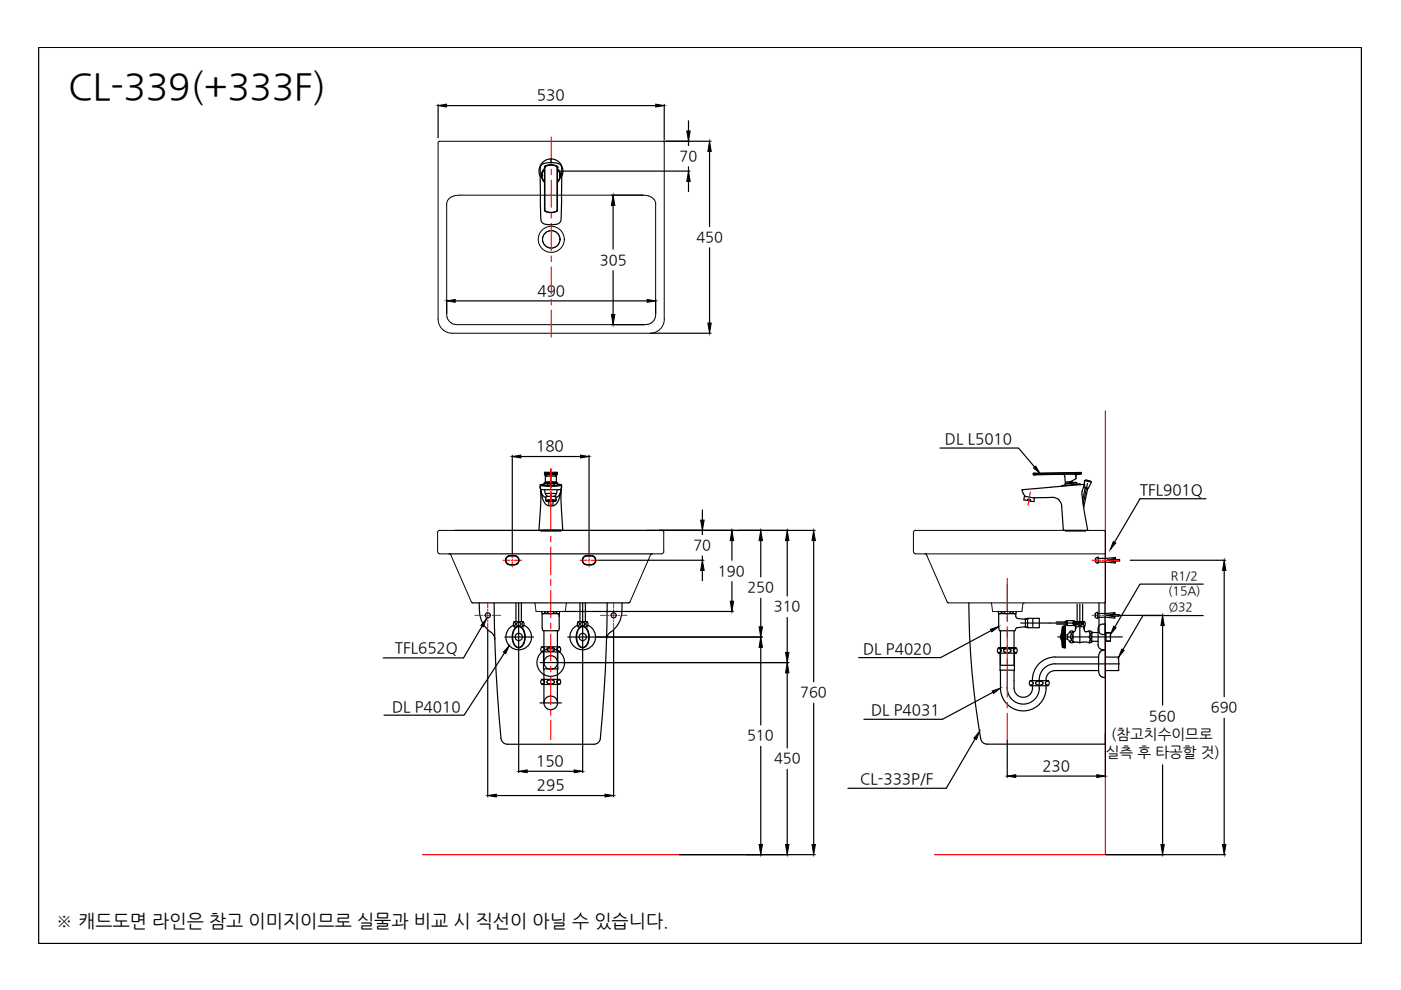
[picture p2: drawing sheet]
<svg xmlns="http://www.w3.org/2000/svg" width="297mm" height="210mm" viewBox="0 0 297 210" stroke-linecap="round" stroke-linejoin="round" font-family="sans-serif">
<!-- layer: 7 -->
<g fill="none" stroke="#000" stroke-width=".25">
<path d="M229.9 101.9l.1 1.5M229.9 101.9l1.5 .3M230 103.4l.6 .2M230 103.4l-.5 2.7M230.2 103.5l.4 .1M230.2 101.8l1 .2 .2 .2M230.2 101.8h.1M230.2 101.8l-.3 .1M230.6 102.5l-1 4.4M230.6 103.6l-.8 4.1M231.4 102.2l-.7 1.3M234.4 112.6v15"/>
<path d="M205.4 127.8a165.6 165.6 0 0 0 2.6 29.2 1.37 1.37 0 0 0 1.3 .8h25.1v-23.3h-.7a.77 .77 0 0 1-.7-.7v-6M234.3 127.8v6.7"/>
</g>
<!-- layer: 0 -->
<g fill="none" stroke="#000" stroke-width=".25">
<path d="M92.9 22.1v7.1M94.7 22.4h44.3M118.6 36.3h27.7M140.7 30h10.1M140.8 22.1v7.5M146 25.6v2.2M146 30v.9M146 35.4v.9M146 38.5v2.1M150.4 32.1v15.9M129.7 41.4h6.6M130 43.6v9.2"/>
<path d="M130 57.4v9.3M150.4 52.6v15.9M94.7 63.5v2.9M96.5 63.8h40.7M129.7 68.8h6.9M138 70.7h12.8M139 63.5v2.9M108.6 96.5v20.7M110.4 96.8h12.7M124.9 96.5v20.6M199.3 95h16.6l3.5 4M95.2 117.4h43.1"/>
<path d="M96.4 112.5h76.4M114.7 112.6v-.1h4.2v.1M115.2 112.5h.1M126.9 118.8h22.4M148.9 108.1v2.2M148.9 112.5v.9M148.9 117.9v.9M155.2 114.6v4.2M161.3 114.6v7.7M166.9 114.6v11.8M172.5 114.6v30M196.1 117.4l.4 .3"/>
<path d="M225.9 112.5v.1M230.1 112.5v.1M232.3 118.4l.5-.2v1.2l-.4-.1-.2-.3h.2v-.4h-.2zM232.8 118.4l3.7-.2v.3l-1.8 .3 1.8 .3v.3l-3.7-.2M235.6 118.6h1.8v.4h-1.7M239.6 118.8h20.3M100 127.6l.2 .2M100.2 127.8h33.1M101.6 127.8a6.6 6.6 0 0 0 1.9 5.8l1.1 .9 .3 1M104.8 127.8l.4 14.4 1 14.4a1.38 1.38 0 0 0 1.4 1.2h18.3a1.37 1.37 0 0 0 1.4-1.2M107 138.4l-8.6 13.2h-17M119.3 129.6h36.2"/>
<path d="M126.4 135.1h35.2M128.7 127.8l-.4 14.4-1 14.4M131.9 127.8a6.5 6.5 0 0 1-1.9 5.8l-1.1 .9-.3 1M133.5 127.6l-.2 .2M148.9 120.9v2.2M155.2 123.3v4.2M161.3 126.9v6M161.3 137.2v16.5M166.9 130.9v7.4M200.9 127.6l.2 .2M232.2 130l.5-.2v1.3l-.5-.3-.1-.1h.2v-.4h-.2zM232.7 130.1l3.7-.2v.3l-1.8 .3 1.8 .2v.4l-3.7-.2"/>
<path d="M234.4 130.5h12.4M235.5 130.3h1.8v.3h-1.7M246.5 132.6v16.9M259.6 120.9v26.8M119.1 140.5h48.1M161.3 158.2v20.8M166.9 142.7v15.9M172.5 149.1v29.9M213.6 156.9v7.9M234.4 155.3v9.5M259.6 152.3v26.7M166.9 163.1v15.9"/>
<path d="M215.4 164.5h17.1M246.5 162.2v16.8M144 181.2h28.8M234.5 181.2h25.4"/>
<circle cx="103.4" cy="130.5" r=".54"/>
<circle cx="130.1" cy="130.5" r=".54"/>
</g>
<g fill="#000" stroke="#000" stroke-width=".21">
<path d="M92.9 22.4l1.8-.3v.6zM139 22.1l1.8 .3-1.8 .3zM145.6 27.8h.7l-.3 2.2zM146 36.3l.3 2.2h-.7zM150.4 30l.4 2.1h-.7zM130 41.4l.4 2.2h-.8zM94.7 63.8l1.8-.3v.6zM129.6 66.7h.8l-.4 2.1zM137.2 63.5l1.8 .3-1.8 .3zM150.1 68.5h.7l-.4 2.2zM108.6 96.8l1.8-.3v.6zM123.1 96.5l1.8 .3-1.8 .3z"/>
<path d="M219.1 99.2l.5-.4 .9 1.6zM148.6 110.3h.7l-.4 2.2zM155.2 112.5l.3 2.1h-.7zM161.3 112.5l.4 2.1h-.8zM166.9 112.5l.4 2.1h-.8zM172.5 112.5l.4 2.1h-.7zM108 136.9l-.8 1.7-.5-.4zM148.9 118.8l.4 2.1h-.7zM154.8 127.5h.7l-.3 2.1zM161.3 135.1l.4 2.1h-.8zM160.9 132.9h.8l-.4 2.2zM166.5 138.3h.8l-.4 2.2z"/>
<path d="M246.5 130.5l.4 2.1h-.8zM259.6 118.8l.3 2.1h-.7zM166.9 140.5l.4 2.2h-.8zM160.9 179h.8l-.4 2.2zM166.5 179h.8l-.4 2.2zM172.2 179h.7l-.4 2.2zM213.6 164.5l1.8-.2v.5zM232.5 164.3l1.9 .2-1.9 .3zM246.1 179h.8l-.4 2.2zM259.2 179h.7l-.3 2.2z"/>
</g>
<!-- layer: 5 -->
<path d="M8.2 10.1h280.4v189.9h-280.4z" fill="none" stroke="#000" stroke-width=".25"/>
<!-- layer: 1 -->
<path d="M116.8 99.4v3M234.4 87.1v94.1h-36.2M116.8 104.1v3M116.8 103v.6M218.4 104.4l-.4 2.7M89.6 181.2h54.3" fill="none" stroke="#f00" stroke-width=".25"/>
<!-- layer: 3 -->
<g fill="none" stroke="#000" stroke-width=".25">
<path d="M114.9 129.6v.4l.1 .1 .5-.1M115.3 133.7v7.1M115.5 129.6v.4M116.1 129.6v.4h-.6M116.2 130l.6 .1M116.8 130.1h-1.8l.1 3.5v.1h3.3M116.8 130.1h1.5M117.4 129.6v.4M117.4 130l-.6 .1M118 129.6v.4h-.6M118 130l.3 .1 .4-.1M118.2 133.7v7.1"/>
<path d="M118.3 130.1l.3 .1v3l-.2 .5M118.6 129.6v.4M211.7 129.6v.4M211.7 130l.3 .1 .3-.1M211.8 130.1h3.5M211.9 130.1l-.2 .1 .1 2.9 .1 .6M212.1 133.7v7.4h2.9v-7.4M212.3 129.6v.4h.7M213 129.6v.4M213 130l.5 .1M214.2 130h.6M214.2 129.6v.4"/>
<path d="M214.2 130l-.6 .1M214.8 129.6v.4M215.1 130.1h.1M215.3 130.1l.3 .9 1.6 .3 .4-.1M215.3 133.4l-.1 .3h-3.3M215.4 129.6v.4l-.1 .1-.5-.1M215.7 133.1l-.4 .3M216.4 132.1h13.3M217.4 131.3v1.6h.5M217.4 131.3h.5M217.5 131.2h.4v1.9h2.3l.2-.1M217.5 131.2v.1"/>
<path d="M217.5 132.9v.1M217.5 133h.4M217.6 133l-.4-.1-1.5 .2M217.9 131.2l2.3-.1 .2 .1M219 131.3v1.6M220.4 131.2v1.8M224 131.9h2.3M224 132.3h2.3M225.8 132.3l.5 .3M226.1 132.3l.1 .1M226.2 131.8l-.1 .1M226.2 131.8h.1"/>
<path d="M226.2 131.8l.1 .2M226.2 132.3v.1M226.3 131.6h1.2M226.3 131.6l-.5 .3M226.3 132.2l-.1 .1M226.3 132v.2M227.5 131.9h2.2M227.6 131.6l.4 .3M227.6 131.8v.5h2.1M227.6 132.3v.1M227.6 131.8l.1 .1M227.6 131.8h.1"/>
<path d="M227.7 132.3l-.1 .1M228 132.3l-.4 .3h-1.4M229.7 131.9v.4zM118.1 141.7h.1"/>
</g>
<!-- layer: 4 -->
<g fill="none" stroke="#000" stroke-width=".25">
<path d="M114.8 137.2h.1a.48 .48 0 0 1 .5 .6M114.9 137.1h3.7l.2 .4v.4l-.2 .3h-3.7l-.3-.5zM115 138.1h-.2M115.2 138.2v3.6h3.1v-3.6M115.4 137.8l-.4 .3M116 137.5a.76 .76 0 0 0 1.2 .5l.3-.2v-.3M116.2 137.3l-.2 .2M116.2 137.4l.6-.2 .5 .2M117.3 137.3l.2 .2M118.1 137.8l.4 .3M118.5 138.1h.2M118.5 137.2a.43 .43 0 0 0-.4 .6"/>
<path d="M118.7 137.2h-.2M211.6 137.5l.4 .1M211.7 137.4h.4h-.4M211.7 137.4l-.2 .5 .2 .6h3.7l.3-.6-.3-.5M211.8 138.4h-.2M212 138.5v3.6h3.1M212 138.3l-.2 .1M212.1 137.6l.2 .2-.1 .3M212.1 137.4h1.5h-1.5M212.2 138.1l-.1 .2M213.2 137.5h.7M213.3 137.5a.45 .45 0 0 0-.5 .5 .45 .45 0 0 0 .6 .4 .57 .57 0 0 0 .7-.1 .57 .57 0 0 0 .1-.6l-.3-.2"/>
<path d="M214.9 138.1l.2 .2M215 137.4h-1.4h1.4M215.1 138.5v3.6M215.1 138.3l.2 .1M215.3 138.4h.2M215.4 137.4h-.4h.4M215.5 137.5h-.1a.48 .48 0 0 0-.5 .6M232.9 139.3h-9.2a4.8 4.8 0 0 0-4.8 5M232.9 139.2l.1 3.4 .2 .6 .4 .3M233.6 137.9l.8-.1v5.9l-.8-.2M233.6 137.9l-.4 .3-.3 1M234.4 139.3h2.8v2.9h-2.8"/>
<path d="M114.5 149h4.5M114.5 140.5h4.5M114.8 144.1h.2M114.9 144h3.7l.3 .6-.3 .5h-3.7M114.9 144l-.3 .6 .3 .5M115 144.1l.4 .3M115.3 141.9v7.1a1.45 1.45 0 0 1 2.1-1.3 1.45 1.45 0 0 1 .2 2.5 1.45 1.45 0 0 1-2.3-.9v-.5M115.3 144.8l-.5 .2M115.4 144.4l-.1 .4M116.1 144.3l.5-.2a.58 .58 0 0 1 .7 .1 .58 .58 0 0 1 .1 .6l-.5 .2a.57 .57 0 0 1-.6 0 .57 .57 0 0 1-.2-.7zM116.8 144h.1M118.1 144.4l.1 .4"/>
<path d="M118.2 144.8l.3 .2M118.3 141.8l-.1 7.2M118.5 145h.2M118.5 144.1l-.4 .3M118.7 144.1h-.2M212 142.1l.1 .1M212.1 145.9a4.8 4.8 0 0 0 4.9 4.8 4.8 4.8 0 0 0 4.8-4.8M212.1 142.2v3.7M213.6 145.9a3.4 3.4 0 0 0 3.4 3.4 3.4 3.4 0 0 0 3.4-3.4M215 145.9a1.96 1.96 0 0 0 2 1.9 1.96 1.96 0 0 0 1.9-1.9M215 142.2v3.7M215.1 142.1l-.1 .1"/>
<path d="M218.4 144.4a.49 .49 0 0 1 .7 .4 .49 .49 0 0 1-.7 .5M218.5 144.3h1.8M218.5 144.3l-.3 .5 .3 .6h3.7l.3-.6-.3-.5M218.8 145.4v.1M218.8 145.4l.1 .5M219.6 144.7a.76 .76 0 0 0 1.2 .5l.3-.2v-.3M219.8 144.5l-.2 .2M219.8 144.5l.6-.1 .5 .1M220.3 144.3h.1M220.3 144.2v1.7M220.3 144.3h1.9M220.9 144.5l.2 .2"/>
<path d="M221.7 145l.6 .3M221.7 144.7v.3M221.8 145.4v.5M222.3 144.4l-.6 .3M223.7 140.8h13.6M223.7 140.7a3.4 3.4 0 0 0-3.4 3.5M232.9 142.2h-9.2a1.96 1.96 0 0 0-1.9 2.1"/>
<circle cx="116.8" cy="140.5" r="1.45"/>
<circle cx="116.8" cy="140.5" r="2.93"/>
</g>
<!-- layer: 6 -->
<g fill="none" stroke="#000" stroke-width=".25">
<path d="M107 135.1h6.1M108.9 132.6a2.72 2.72 0 0 0-1.1 4.1 2.72 2.72 0 0 0 4.3 0 2.72 2.72 0 0 0-1-4.1M109 131.9a.4 .4 0 0 1 .3 .4 .4 .4 0 0 1-.4 .4M109.3 133.2a1 1 0 0 1 1-.3 1 1 0 0 1 .7 .9 2.78 2.78 0 0 1-.8 3.4 1.52 1.52 0 0 1-1.5-1.7l.1-1.3zM109.3 133.1a1.15 1.15 0 0 1 1.2-.2 1.15 1.15 0 0 1 .7 1 2.98 2.98 0 0 1-.9 3.4 1.47 1.47 0 0 1-1.7-1.6 3.2 3.2 0 0 1 .7-2.6zM109.4 127.8v4M109.5 132.9h-.5a.92 .92 0 0 1 0-1.1h1.9a.9 .9 0 0 1 0 1.1h-.5M110 127.8v10.4M110.5 127.8v4M111 131.9a.4 .4 0 0 0-.3 .4 .4 .4 0 0 0 .3 .4M120.4 135.1h6.1M122.4 132.6a2.72 2.72 0 0 0-1 4.1 2.72 2.72 0 0 0 4.3 0 2.72 2.72 0 0 0-1.1-4.1"/>
<path d="M122.5 131.9a.4 .4 0 0 1 .4 .4 .4 .4 0 0 1-.4 .4M122.8 133.2a1.01 1.01 0 0 1 1.1-.3 1.01 1.01 0 0 1 .7 .9 2.78 2.78 0 0 1-.8 3.4 1.49 1.49 0 0 1-1.5-1.7l.1-1.3zM122.8 133.1a1.15 1.15 0 0 1 1.3-.2 1.15 1.15 0 0 1 .6 1 2.98 2.98 0 0 1-.8 3.4 1.47 1.47 0 0 1-1.7-1.6 3.2 3.2 0 0 1 .6-2.6zM123 127.8v4M123.1 132.9h-.5a.9 .9 0 0 1 0-1.1h1.9a.88 .88 0 0 1 0 1.1h-.5M123.5 127.8v10.4M124.1 127.8v4M124.6 131.9a.4 .4 0 0 0-.4 .4 .4 .4 0 0 0 .4 .4M224.3 135h13.7M224.8 135l.3 .8M225.1 134.3l-.3 .7M225.3 132.9l-.2 2.2 .2 2.1"/>
<path d="M225.3 132.9v4.3M225.3 137.3h.4M225.4 132.8l-.1 .1M225.4 132.8v4.5v-4.5M225.4 137.1h.3M225.4 137h.3M225.4 137.2h.3M225.4 135.5h.3M225.4 134.6h.3M225.4 135.6h.3M225.4 135.4h.3M225.4 135.3h.3"/>
<path d="M225.4 135.2h.3M225.4 136.1h.3M225.4 136h.3M225.4 135.9h.3M225.4 135.8h.3M225.4 135.7h.3M225.4 136.2h.3M225.4 136.9h.3M225.4 136.8h.3M225.4 136.5h.3M225.4 136.4h.3M225.4 136.3h.3"/>
<path d="M225.4 136.7h.3M225.4 136.6h.3M225.4 133.5h.3M225.4 133.4h.3M225.4 133.3h.3M225.4 133.6h.3M225.4 133.9h.3M225.4 133.7h.3M225.4 133.8h.3M225.4 134h.3M225.4 134.5h.3M225.4 134.7h.3"/>
<path d="M225.4 134.8h.3M225.4 134.9h.3M225.4 135h.3M225.4 135.1h.3M225.4 134.1h.3M225.4 134.2h.3M225.4 134.3h.3M225.4 134.4h.3M225.4 132.8h.3M225.4 132.9h.3M225.4 133h.3M225.4 133.1h.3"/>
<path d="M225.4 133.2h.3M225.7 137.3h.1M225.7 132.7h.2v4.7h-.2zM225.7 132.7l-.3 .1M225.9 135.5h.4M225.9 134.6h.4M226.7 136l.1 .1a.48 .48 0 0 0 .7 .1M226.7 134.1l-.4 .4v1.1l.4 .4M226.8 134l-.1 .1M226.9 136.2l.3-.5 .2 .6M227.1 134.6a.43 .43 0 0 1 .3 .4 .43 .43 0 0 1-.3 .5l-.2-.5zM227.4 133.8l-.2 .5-.3-.5"/>
<path d="M227.5 133.9v2.2M227.5 136.1h.1M227.5 134h.1M227.5 133.9a.48 .48 0 0 0-.7 .1M227.6 136.1h.1M227.6 134h-.1M227.7 133.9l-.1 .1M227.8 136.1l-.3 .1M227.9 136.1h1.7M227.9 131.9a.4 .4 0 0 1 .4 .4 .4 .4 0 0 1-.4 .4M228 132.9v.9l-.4 .2M228 132.9h1.9v.7"/>
<path d="M228.1 132.9l-.1 .3M228.1 133.2l-.1 .2M228.4 128.1v3.7M228.9 128.1v8.3M229.5 128.1v3.7M229.8 132.9l.1 .3M229.8 133.2l.1 .2M229.9 133.6a.74 .74 0 0 0 1.2 .2l.4 .2v2.1M229.9 131.8h-1.9a.9 .9 0 0 0 0 1.1M229.9 131.8a.9 .9 0 0 1 0 1.1M230 131.9a.4 .4 0 0 0-.4 .4 .4 .4 0 0 0 .4 .4M231 133.8l.2 .6 .2-.5"/>
<path d="M231.1 134.6a.42 .42 0 0 1 .3 .4 .42 .42 0 0 1-.3 .4l-.1-.4zM231.4 136h.1M231.4 136.2l-.2-.5-.2 .6M231.5 134.1h1.3M231.5 136h1.3M231.5 136.1a1.12 1.12 0 0 1-1.3 0h-.6M233.8 132.3a1.01 1.01 0 0 0-1 1v3.4a1.16 1.16 0 0 0 1.6 1.1v-5.5h-.6M234.5 134.1v1.9M235.4 134.2l-1-.1 1 .1v1.7l-1 .1 1-.1"/>
<circle cx="109.9" cy="132.3" r=".45"/>
<circle cx="110" cy="135.1" r=".77"/>
<circle cx="123.5" cy="135.1" r=".77"/>
<circle cx="123.6" cy="132.3" r=".45"/>
<circle cx="229" cy="132.3" r=".45"/>
</g>
<!-- layer: CENTER -->
<g fill="none" stroke="#f00" stroke-width=".25">
<path d="M116.9 29v5.8M116.9 35.9v1.1M116.9 38.2v5.7M116.9 45.1v1.1M116.9 47.4v5.7M116.9 54.3v1.1M116.9 56.6v5.7M116.9 63.5v1.1M116.9 65.8v5.7M116.8 99.4v4M116.8 104.5v1.2M116.8 106.8v5.8"/>
<path d="M116.8 113.7v1.2M116.8 116v5.8M116.8 122.9v1.2M116.8 125.2v5.8M116.8 132.1v1.2M116.8 134.4v5.8M213.6 122.7v9M213.6 132.9v14.9M116.8 141.3v1.2M116.8 143.6v5.8M116.8 150.5v1.1M116.8 152.8v4"/>
<path d="M213.6 149v1.1M213.6 151.3v5.5"/>
</g>
<!-- layer: 1 -->
<g fill="none" stroke="#000" stroke-width=".25">
<path d="M114.8 34.9l.4-.2a4.9 4.9 0 0 1 3.6 .2l.3 .7-.1 10.9a1.08 1.08 0 0 1-.9 1l-1.3 .2-1.3-.2a1.08 1.08 0 0 1-.8-1l-.2-10.9zM114.9 37.2h.1M114.9 37.2l.1-.8 .5-.6a1.97 1.97 0 0 0-.2 2.7M114.9 37.2l.1 .8 .5 .6M114.9 37.1v.3M114.9 37.1h.1M114.9 36.7v.5M115.1 36.3l-.2 .9M115.5 35.5h.1M115.5 35.8a1.95 1.95 0 0 0 0 2.9M115.5 35.5v9.1M115.5 35.9l-.5 .6-.1 .7"/>
<path d="M115.6 35.2v.1M115.6 35.2a2.72 2.72 0 0 1 2.4 0M115.6 35.2l-.1 .3M115.6 35.2h.1M115.6 35.3a2.68 2.68 0 0 1 2.4 0M115.6 35.3l-.1 .2M116.8 33.7a2.59 2.59 0 0 0-2.3 3.7M116.8 34.5v-.8a2.59 2.59 0 0 1 2.3 3.7M118 35.2h.1M118 35.3l.2 .2M118 35.2l.2 .3M118 35.2v.1"/>
<path d="M118.1 35.5v9.1M118.2 35.9a1.9 1.9 0 0 1 0 2.7M118.2 35.5h.1M118.2 35.8a1.95 1.95 0 0 1 0 2.9M118.2 35.5v9.1M118.6 36.5l.2 .7M118.7 36.6l.1 .6M118.7 36.9v.5M118.8 37.2h.1M118.8 37.1l-.1 .6M118.8 37.2l-.2-.7-.4-.7a1.96 1.96 0 0 1 0 2.8M115.5 44.6h.1"/>
<path d="M115.5 44.6l.1 .2M115.6 44.8a2.72 2.72 0 0 0 2.4 0M115.6 44.8h.1M118 44.8h.1M118.2 44.6a2.17 2.17 0 0 1-2.6 .2M118.2 44.6l-.2 .2M114.5 103.1v.3M114.5 103.4l.3 1.2M114.5 103.4l.2 .4h2.1h2.1l.1-.4M114.6 103.7l.2 .9 .3 .5M114.7 104.1l-.4 8.4h5l-.4-8.4M114.7 104.2a3.7 3.7 0 0 0 1.4 3h1.2"/>
<path d="M114.7 112.6h4.2M114.8 104.6h.1M114.8 104.6l.3 .5 .6 .4M114.9 103h.1M114.9 102.9h-.1a11.1 11.1 0 0 0 4 0h-.1M114.9 102.8v.2M115.2 102.7l-.7 .1 .1 .6M115.4 102.5v.4l2.1 .1M115.4 102.5l.7 .1M115.4 102.7l-.5 .1 1.9 .1 2-.1M115.4 102.4l.7 .1M115.4 102.4v.1"/>
<path d="M115.5 100.6h.1M115.5 100.2v.4M115.5 100.3h.1M115.5 100.2h.1h-.1M115.5 103.8l.1 .8h1.2M115.5 100.2v.1M115.5 100.3l.1 .1M115.5 100.2h.1M115.6 100.6v.3M115.6 104.6l.6 .7M115.6 100.4v.2M115.6 100.4h2.4"/>
<path d="M115.6 100.6h2.4M115.6 100.6h.1M115.6 100.9l.3 .1M115.6 100.9v1.2M115.6 100.3h2.4M115.6 100.1h2.4M115.6 100.3v.1M115.7 105.4v.5M115.7 102.3v.2M115.8 100.6l.1 .4M115.8 105.9l-.1 .3 .5 .1 1.7-.1M115.8 106.1l1-.1 1.1 .1"/>
<path d="M115.9 106.2l.9-.2 .9 .2-.9 .1zM115.9 106.1v.1M116 106.1h-.1a2.32 2.32 0 0 0 1.8 .1l-.1-.1M116.1 102.6h1.4M116.1 102.6v.4M116.1 102.5v.1M116.4 106.3l-.1 .9M116.5 102.2v.2h.6v-.2M116.5 102.2l-.7 .1M116.8 104.6h1.2M116.8 104.6v.6M116.8 105.2l1.1 .2"/>
<path d="M116.8 105.2l-1.1 .2M117.1 102.2l.8 .1h-2.1M117.3 106.3v.9M117.5 102.5v.1M117.5 102.6v.4M117.7 106.1v.1M117.8 102.4h.4M117.8 102.3v.2M117.8 105.9v.3M117.9 105.8v.1M117.9 102.4l-.9 .1-1.6-.1M117.9 102.4v.1"/>
<path d="M117.9 100.6l-.1 .4-1.9-.1M117.9 105.4v.5M118 100.9v1.2h-2.4M118 100.9l-.3 .1M118 104.6l-.6 .7M118 100.2h.1M118 100.3v.1M118 100.6h.1M118 100.6v.3M118.1 100.6h-.1M118.1 100.2v.1M118.1 100.2l.1 .4"/>
<path d="M118.1 100.3h-.1M118.1 103.8l-.1 .8M118.1 100.3h.1M118.1 100.3l.1 .1M118.1 100.2h.1M118.2 100.4h-.2v.2M118.2 100.6h-.2M118.2 102.4l-2.1 .1M118.2 102.4v.1M118.2 102.5v.4l-.7 .1M118.2 102.5l-.7 .1M118.2 102.7l.6 .1"/>
<path d="M118.5 102.7l.6 .1-.1 .6M118.6 105h.1M118.7 102.8v.2M118.8 104.6l-.3 .5-.6 .4M118.8 104.6h.1M118.8 104.6l-.1 .2M118.9 104.3a3.4 3.4 0 0 1-1.5 2.9h-.1M119 103.7l-.2 .9M119 103.4l-.2 1.2M119 103.4v.1M119.1 103.1l-.1 .3M216.9 104.6l-.3-.8 13.3-1.1-.5 2.1"/>
<path d="M216.9 104.6l.4 .5M217.2 105.2l2.1 .4-.1 .8-.8-.2 .1-.2-.6-.1-.1 .2-.7-.1zM217.3 105.1v.1M217.8 106.1l.6 .1M219.1 100.6l.5 .1M219.1 100.4v.2M219.4 100.4v.2h-.3M219.4 100.6v.1M219.4 100.4h-.3M219.4 100.3v.1M219.6 100.4v.2h-.2M219.6 100.6l9.1-.1z"/>
<path d="M223.1 105.5l-3.8 .1M223.1 105.5a1.94 1.94 0 0 1 1.5 .5M225.2 103v.1M225.5 112.5h.1M225.8 102.6l2.5-.2v.4M225.8 102.6l.1 .4M225.9 102.9l-.7 .1M225.9 102.5v.1M225.9 112.6h4.2M226.7 102.2l.1 .2M227.3 102v.3M228.1 102.3l-2.1 .2"/>
<path d="M228.3 102.4l-2.4 .1M228.5 100.5l-.3 .1-.1 .4M228.5 100.5a.65 .65 0 0 0-.3 1l-1.2 .6-1.1 .1-.1-1.2-.1-.3-.4-.2M228.7 100.2l-9.6 .2M228.9 100.2v.3h-.2v-.3h.5M229 102.8v-.2l-3.8 .4M229 102.6l-.7 .1M229.2 100.5h-.3M229.2 100.2v.3M229.2 100.2l-9.8 .2M229.2 100.4l-.5 .1M229.4 104.8l1.2 7.7h-5.1l-.4-5.5-.6-1"/>
<path d="M229.4 104.8h.1M255.7 105.7h-14l-5.4 9.3M102.2 132.8l-3.9 6.7h-17.1M103.4 133.6v35.4M110 138.3v25.5M123.5 138.3v25.5M130.1 133.6v35.4M210.1 133.7l-10.7 5.7h-17.4M255.1 123.8h-13.4l-5.3 9.1M255.1 130.5h-12.8l-4.2 7.3M206.7 156.7l-6.1 10.4h-20.8M210.5 146.8l-10.7 5.7h-16.6"/>
<path d="M105.2 168.7h23.1M111.8 163.5h9.9"/>
</g>
<path d="M236 114.8l.6 .3-1.2 1.4zM103.1 131.2l-.6 1.7-.5-.3zM210 133.4l1.7-.6-1.4 1.2zM236.1 132.8l.5 .3-1.1 1.4zM237.8 137.6l.5 .3-1.1 1.4zM207.7 155.1l-.7 1.7-.5-.3zM210.4 146.5l1.7-.6-1.4 1.1zM103.4 168.7l1.8-.3v.6zM110 163.5l1.8-.3v.6zM121.7 163.2l1.8 .3-1.8 .3zM128.3 168.4l1.8 .3-1.8 .3z" fill="#000" stroke="#000" stroke-width=".21"/>
<!-- layer: 0 -->
<g fill="none" stroke="#f00" stroke-width=".21">
<path d="M106.6 118.8h1.6M108.5 118.8h.3M108.6 117.2v1.1M108.6 118.6v.3M108.6 119.1v1.1M109.1 118.8h1.5M123 118.8h1.4M124.7 118.8h.3M124.9 117.2v1.1M124.9 118.6v.3M124.9 119.1v1.1M125.3 118.8h1.5"/>
<path d="M231.5 118.8h1.3M233.1 118.8h.2M233.6 118.8h1.5M235.4 118.8h.3M236 118.8h1.2M100.7 130.5h1.1M102.1 130.5h.3M102.7 130.5h1.4M103.4 127.8v1.1M103.4 129.2v.3M103.4 129.8v1.5M103.4 131.5v.3"/>
<path d="M103.4 132.1v1.1M104.4 130.5h.3M105 130.5h1.2M127.3 130.5h1.2M128.8 130.5h.3M129.4 130.5h1.4M130.1 127.8v1.2M130.1 129.3v.2M130.1 129.8v1.5M130.1 131.6v.2M130.1 132.1v1.2M131.1 130.5h.3"/>
<path d="M131.7 130.5h1.2M231.5 130.5h1.3M233.1 130.5h.2M233.6 130.5h1.5M235.4 130.5h.3M236 130.5h1.2"/>
</g>
<g fill="none" stroke="#000" stroke-width=".21">
<path d="M92.9 30.2v37.5M92.9 30.2l.3-.2h47.5l.1 .2v37.5M136.2 41.4l1 .1 1 .3M136.4 41.4h-38.9a2.35 2.35 0 0 0-2.8 1.9v23.2M138.2 41.8l.6 .7 .2 .8v23.2M92.9 67.7a2.99 2.99 0 0 0 3 3h41.9a2.99 2.99 0 0 0 3.1-3M94.7 66.5l.1 .8M94.8 67.3l.2 .6M95.1 67.9l.6 .6M95.7 68.5l1.4 .3M137.4 68.8h-40.3M138.1 68.5l-.8 .3"/>
<path d="M138.7 67.9l-.7 .6M139 66.5l-.3 1.4M93.2 112.5h47.1M93.2 117.4h2M93.2 112.4l-.4 .3v.2v4.1l.2 .3 .2 .1M95.2 117.4l.4 .2M95.6 117.6l4.4 10.1M137.9 117.6l-4.4 10.1M138.3 117.4h2M138.3 117.4l-.4 .2M140.3 112.4l.2 .1 .2 .4v4.1v.2l-.4 .2M194.1 112.5h40"/>
<path d="M194.1 117.4h40.3M194.1 112.4l-.4 .3v.2v4.1l.2 .3 .2 .1M196.5 117.7l4.3 10M234.1 112.5l.3 .2v14.9l-.3 .2M113.4 127.8v.2M113.5 128.1v.3M113.5 128.5v.2M113.5 128.8l.1 .2M113.6 129.1v.2M113.6 129.5l.2 .1M113.9 129.6h.2M114.2 129.6h.3"/>
<path d="M114.6 129.6h.2M114.9 129.6h.2M115.3 129.6h.2M115.6 129.6h.2M115.9 129.6h.2M116.3 129.6h.2M116.6 129.6h.3M117 129.6h.2M117.4 129.6h.2M117.7 129.6h.2M118 129.6h.2M118.4 129.6h.2"/>
<path d="M118.7 129.6h.2M119 129.6h.3M119.4 129.6h.2M119.9 129.5l-.2 .1M119.9 129.1v.2M120 128.8l-.1 .2M120 128.5v.2M120 128.1v.3M120.1 127.8v.2M201.1 127.8h33M210.2 127.8v.2M210.3 128.1v.3"/>
<path d="M210.3 128.5v.2M210.3 128.8l.1 .2M210.4 129.1v.2M210.4 129.5v.1h.2M210.7 129.6h.3M211.1 129.6h.2M211.4 129.6h.2M211.7 129.6h.3M212.1 129.6h.2M212.4 129.6h.2M212.8 129.6h.2M213.1 129.6h.2"/>
<path d="M213.5 129.6h.2M213.8 129.6h.2M214.1 129.6h.2M214.5 129.6h.2M214.8 129.6h.2M215.1 129.6h.3M215.5 129.6h.2M215.8 129.6h.2M216.2 129.6h.2M216.7 129.5v.1h-.2M216.7 129.1v.3M216.8 128.8l-.1 .2"/>
<path d="M216.8 128.5v.2M216.9 128l-.1 .4M217.1 127.8l-.1 .1"/>
<circle cx="116.9" cy="50.7" r="2.76"/>
<circle cx="116.9" cy="50.7" r="1.85"/>
</g>
<!-- layer: 2 -->
<g fill="none" stroke="#000" stroke-width=".21">
<path d="M107.2 118.7v.2M107.2 119h.1M107.2 119.1h.1M107.2 119.1l.1 .1M107.3 118.4l-.1 .2M107.3 119.3l.2 .2M107.3 118.5v.6M107.3 118.3h.1M107.3 119.1v.1M107.3 119.2l.1 .1M107.3 118.4v.1M107.4 118.2l-.1 .2"/>
<path d="M107.5 119.4h.1M107.5 118l-.2 .2M107.5 118.2h.1M107.5 119.4l.1 .1M107.5 119.5l.1 .1M107.6 118.1h-.1M107.6 118h-.1M107.6 119.6l.1 .1M107.6 119.5h.1M107.7 117.9l-.1 .1M107.7 118l-.1 .1M107.7 119.6h.1"/>
<path d="M107.7 119.7h.1M107.7 118h.1M107.8 117.9h-.1M107.8 119.6l.2 .1M107.8 119.7h.1M107.9 117.8l-.1 .1M107.9 119.7l.1 .1M107.9 117.9l-.1 .1M108 117.9h.1M108 119.7h.1M108 119.8h.1M108.1 119.7h1"/>
<path d="M108.1 119.8h1M109.1 117.8h-1.2M109.1 117.9h-1M109.2 117.9l.2 .1M109.2 117.8l.3 .1M109.2 119.7h.1M109.4 119.6l-.1 .1M109.4 119.7l-.2 .1M109.5 118h.1M109.5 119.6h.1M109.5 119.7h.1M109.5 117.9l.1 .1"/>
<path d="M109.5 118l.1 .1M109.6 119.6l-.1 .1M109.6 119.5h.1M109.6 118.1h.1M109.6 118h.1M109.7 119.4l-.1 .1M109.7 119.5l-.1 .1M109.7 118l.1 .2M109.7 118.2h.1M109.8 119.4h-.1M109.8 118.2v.1M109.8 119.4l-.1 .1"/>
<path d="M109.8 118.3l.1 .1M109.9 118.2v.1M109.9 118.4v.1M109.9 119.1l-.1 .2M109.9 118.5v.2M109.9 119.2v.2M110 118.7l-.1 .4M110 118.4v.1M110 119.1v.1M110 119v.1M110 118.6l.1 .2M110 119h.1"/>
<path d="M110.1 118.9h.1M123.5 118.7v.2M123.5 118.6h.1M123.5 119h.1M123.5 119.1v.1M123.5 118.4v.1M123.5 118.4h.1M123.6 119.3v.1M123.6 118.5v.6M123.6 119.1l.2 .3M123.6 118.2v.1M123.7 119.4v.1"/>
<path d="M123.7 118.1v.1M123.7 119.5h.1M123.8 118l-.1 .1M123.8 118.2l-.2 .3M123.8 119.4l.1 .1M123.8 119.5l.1 .1M123.9 118.1h-.1M123.9 118h-.1M123.9 119.6l.1 .1M123.9 119.5h.1M124 117.9l-.1 .1M124 118l-.1 .1"/>
<path d="M124 119.6h.1M124 119.7h.1M124 118h.1M124 117.9h.1M124.1 119.6h.1M124.1 119.7h.1M124.1 117.9v.1M124.1 117.8v.1M124.2 117.9h.1M124.2 119.6v.1M124.2 119.7v.1M124.3 117.9h.1"/>
<path d="M124.3 119.7h1.1M124.3 119.8h.1M124.3 117.8h-.1M124.4 119.8h1M124.4 117.8h1M125.4 117.9h-1M125.4 119.8h.1M125.4 117.8l.4 .1M125.5 119.7h.1M125.5 117.9h.1M125.6 117.9h.1M125.6 119.7l-.1 .1"/>
<path d="M125.6 119.6v.1M125.7 117.9v.1M125.7 119.6h.1M125.7 119.7h.1M125.8 118h.1M125.8 119.7h-.1M125.8 117.9l.1 .1M125.8 119.6h.1M125.8 118l.1 .1M125.9 119.6l-.1 .1M125.9 119.5h-.1M125.9 118.1l.1 .1"/>
<path d="M125.9 118h.1M126 118l.1 .1M126 119.4l-.1 .1M126.1 118.2v.1M126.1 119.5l-.2 .1M126.1 118.1v.1M126.1 118.3l.1 .1M126.1 118.2l.2 .2M126.2 118.4v.7M126.2 119.1l-.1 .2M126.3 119.1l-.2 .4M126.3 118.4v.1"/>
<path d="M126.3 119v.1M126.3 118.6v.2M126.3 118.9h.1M126.3 119h.1"/>
</g>
<!-- layer: 30 -->
<path d="M115.4 112.5h2.8" fill="none" stroke="#000" stroke-width=".25"/>
<text font-size="7.8" x="14.5" y="21.1">CL-339(+333F)</text>
<text font-size="3.9" x="11.9" y="196.6">※ 캐드도면 라인은 참고 이미지이므로 실물과 비교 시 직선이 아닐 수 있습니다.</text>
<g font-size="3.2">
<text x="113.8" y="21.3">530</text>
<text x="113.9" y="62.7">490</text>
<text x="113.7" y="95.7">180</text>
<text x="200.3" y="94.1">DL L5010</text>
<text x="241.6" y="104.9">TFL901Q</text>
<text x="83.7" y="138.5">TFL652Q</text>
<text x="183" y="138.6">DL P4020</text>
<text x="83.1" y="150.9">DL P4010</text>
<text x="184.7" y="151.7">DL P4031</text>
<text x="113.7" y="162.5">150</text>
<text x="113.8" y="167.6">295</text>
<text x="182.4" y="166.3">CL-333P/F</text>
<text x="221" y="163.5">230</text>
</g>
<g font-size="3.1">
<text x="144.1" y="34.1">70</text>
<text x="147.6" y="51.3">450</text>
<text x="127.2" y="56.1">305</text>
<text x="147" y="116.6">70</text>
<text x="152.2" y="122.1">190</text>
<text x="158.5" y="125.6">250</text>
<text x="164.1" y="129.6">310</text>
<text x="169.7" y="147.8">760</text>
<text x="243.6" y="152.8">560</text>
<text x="256.7" y="151">690</text>
<text x="158.4" y="157">510</text>
<text x="164.1" y="161.9">450</text>
<text x="234.5" y="160.5">실측 후 타공할 것)</text>
<text x="235.6" y="156.7">(참고치수이므로</text>
</g>
<g font-size="2.6">
<text x="248.3" y="123">R1/2</text>
<text x="247.7" y="126.3">(15A)</text>
<text x="247.8" y="129.6">Ø32</text>
</g>
</svg>
